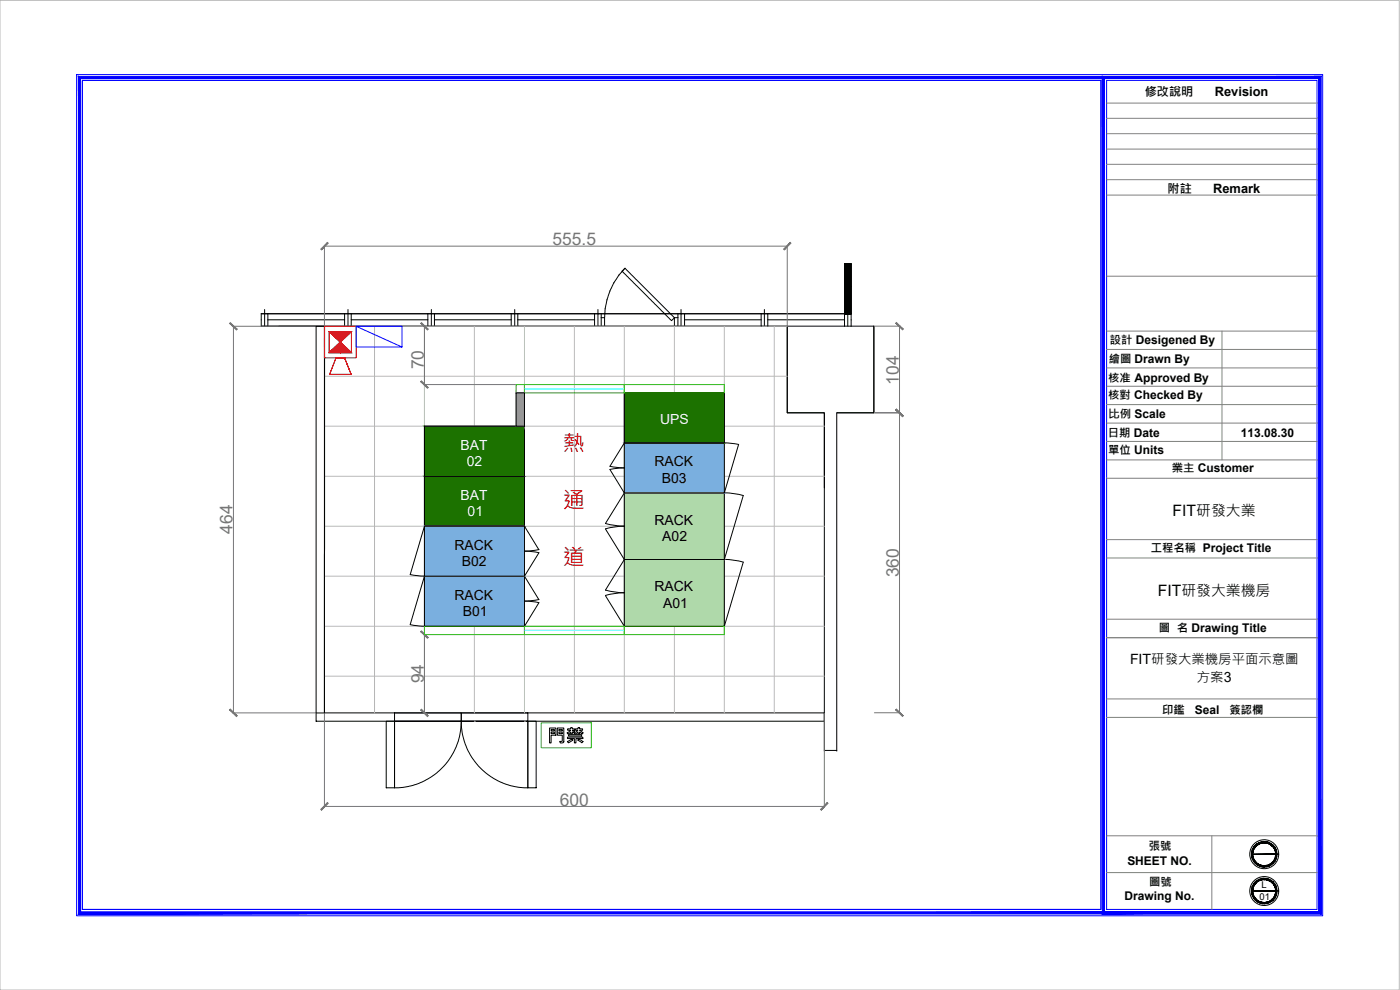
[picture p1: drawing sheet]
<svg xmlns="http://www.w3.org/2000/svg" width="420mm" height="297mm" viewBox="0 0 420 297" stroke-linecap="round" stroke-linejoin="round" font-family="sans-serif">
<path d="M23 22.4h374v252.4h-374zM24.7 24.1h305.7v248.8h-305.7zM332.1 24.1h63.2v248.8h-63.2z" fill="none" stroke="#00f" stroke-width=".3"/>
<g fill="#00f" stroke="#00f" stroke-width=".3">
<path d="M23.5 22.9v251.3l.7-.6zM23.5 22.9l.7 .7v250zM23.5 22.9l.7 .7 372.2-.7zM24.2 23.6l372.2-.7-.6 .7zM396.4 22.9l-.6 .7 .6 250.6zM395.8 23.6l.6 250.6-.6-.6zM23.5 274.2h372.9l-.6-.6zM23.5 274.2l.7-.6h371.6z"/>
<path d="M330.8 22.9v251.3l.7-.6zM330.8 22.9l.7 .7v250zM330.8 22.9l.7 .7 64.9-.7zM331.5 23.6l64.9-.7-.6 .7zM396.4 22.9l-.6 .7 .6 250.6zM395.8 23.6l.6 250.6-.6-.6zM330.8 274.2h65.6l-.6-.6zM330.8 274.2l.7-.6h64.3z"/>
</g>
<g fill="none" stroke="#808080" stroke-width=".3">
<path d="M332.1 35.5h63.2M332.1 30.9h63.2M332.1 53.9h63.2M332.1 58.5h63.2M332.1 49.3h63.2M332.1 44.7h63.2M332.1 40.1h63.2M332.1 99.3h63.2M332.1 82.9h63.2M366.7 99.3v38.7M332.1 104.8h63.2M332.1 110.4h63.2"/>
<path d="M332.1 115.9h63.2M332.1 121.4h63.2M332.1 126.9h63.2M332.1 132.4h63.2M332.1 138h63.2M332.1 143.5h63.2M332.1 167.4h63.2M332.1 161.9h63.2M332.1 191.3h63.2M332.1 185.8h63.2M332.1 209.7h63.2M332.1 215.3h63.2"/>
<path d="M332.1 250.8h63.2M363.7 250.8v22.1M332.1 261.8h63.2"/>
</g>
<g fill="none" stroke="#000" stroke-width=".3">
<circle cx="379.4" cy="256.3" r="4.3"/>
<circle cx="379.4" cy="267.3" r="4.3"/>
</g>
<g fill="#000" stroke="#000" stroke-width=".3">
<path d="M375.8 256.3h7.2zM375.8 256.4l7.2-.1z"/>
<path d="M383.2 256.3l-.1 .8-.3-.1zM382.8 256.3v.7l.4-.7zM383.1 255.6l.1 .7h-.4zM382.8 255.6v.7l.3-.7zM382.9 254.9l.2 .7h-.3zM382.6 255l.2 .6 .1-.7zM382.6 254.2l.3 .7-.3 .1zM382.3 254.4l.3 .6v-.8zM382.1 253.6l.5 .6-.3 .2zM381.8 253.9l.5 .5-.2-.8zM381.5 253.2l.6 .4-.3 .3zM381.5 253.2l-.2 .3 .5 .4zM380.8 252.8l.7 .4-.2 .3zM380.8 252.8l-.1 .3 .6 .4zM380.2 252.6l.6 .2-.1 .3zM380.2 252.6l-.1 .4 .6 .1zM379.4 252.5l.8 .1-.1 .4zM379.4 252.5v.4l.7 .1zM378.7 252.6l.7-.1v.4zM378.7 252.6v.4l.7-.1zM378 252.8l.7-.2v.4zM378 252.8l.1 .3 .6-.1zM377.3 253.2l.7-.4 .1 .3zM377.3 253.2l.2 .3 .6-.4zM376.7 253.6l.6-.4 .2 .3zM376.7 253.6l.3 .3 .5-.4zM376.7 253.6l.3 .3-.7 .3zM376.3 254.2l.3 .2 .4-.5zM376.3 254.2l.3 .2-.7 .5zM375.9 254.9l.3 .1 .4-.6zM375.9 254.9l.3 .1-.5 .6zM376.2 255l-.5 .6h.3zM375.7 255.6h.3l-.4 .7zM376 255.6l-.4 .7h.4zM375.6 256.3h.4l-.3 .8zM376 256.3l-.3 .8 .3-.1zM375.7 257.1l.3-.1-.1 .8zM376 257l-.1 .8 .3-.2zM375.9 257.8l.3-.2 .1 .8zM376.2 257.6l.1 .8 .3-.2zM376.3 258.4l.3-.2 .1 .8zM376.6 258.2l.1 .8 .3-.3zM376.7 259l.3-.3 .3 .7zM377 258.7l.3 .7 .2-.2zM377.5 259.2l.5 .6-.7-.4zM377.5 259.2l.5 .6 .1-.3zM378.1 259.5l.6 .5-.7-.2zM378.1 259.5l.6 .5v-.3zM378.7 259.7l.7 .4-.7-.1zM378.7 259.7l.7 .4v-.4zM379.4 259.7l.8 .3-.8 .1zM379.4 259.7l.8 .3-.1-.3zM380.1 259.7l.7 .1-.6 .2zM380.1 259.7l.7 .1-.1-.3zM380.7 259.5l.8-.1-.7 .4zM380.7 259.5l.8-.1-.2-.2zM381.3 259.2l.8-.2-.6 .4zM381.3 259.2l.8-.2-.3-.3zM381.8 258.7l.8-.3-.5 .6zM382.3 258.2l-.5 .5 .8-.3zM382.3 258.2l.6-.4-.3 .6zM382.6 257.6l-.3 .6 .6-.4zM383.1 257.1l-.2 .7-.3-.2zM382.8 257l-.2 .6 .5-.5z"/>
<path d="M375.8 267.3h7.2zM375.8 267.4l7.2-.1z"/>
<path d="M383.2 267.4l-.1 .7-.3-.1zM382.8 267.4v.6l.4-.6zM383.1 266.6l.1 .8h-.4zM382.8 266.7v.7l.3-.8zM382.9 265.9l.2 .7-.3 .1zM382.6 266.1l.2 .6 .1-.8zM382.6 265.2l.3 .7-.3 .2zM382.3 265.5l.3 .6v-.9zM382.1 264.7l.5 .5-.3 .3zM381.8 264.9l.5 .6-.2-.8zM381.5 264.2l.6 .5-.3 .2zM381.5 264.2l-.2 .3 .5 .4zM380.8 263.8l.7 .4-.2 .3zM380.8 263.8l-.1 .4 .6 .3zM380.2 263.6l.6 .2-.1 .4zM380.2 263.6l-.1 .4 .6 .2zM379.4 263.6h.8l-.1 .4zM379.4 263.6v.3l.7 .1zM378.7 263.6h.7v.3zM378.7 263.6v.4l.7-.1zM378 263.8l.7-.2v.4zM378 263.8l.1 .4 .6-.2zM377.3 264.2l.7-.4 .1 .4zM377.3 264.2l.2 .3 .6-.3zM376.7 264.7l.6-.5 .2 .3zM376.7 264.7l.3 .2 .5-.4zM376.7 264.7l.3 .2-.7 .3zM376.3 265.2l.3 .3 .4-.6zM376.3 265.2l.3 .3-.7 .4zM375.9 265.9l.3 .2 .4-.6zM375.9 265.9l.3 .2-.5 .5zM376.2 266.1l-.5 .5 .3 .1zM375.7 266.6l.3 .1-.4 .7zM376 266.7l-.4 .7h.4zM375.6 267.4h.4l-.3 .7zM376 267.4l-.3 .7 .3-.1zM375.7 268.1l.3-.1-.1 .8zM376 268l-.1 .8 .3-.1zM375.9 268.8l.3-.1 .1 .8zM376.2 268.7l.1 .8 .3-.2zM376.3 269.5l.3-.2 .1 .7zM376.6 269.3l.1 .7 .3-.2zM376.7 270l.3-.2 .3 .7zM377 269.8l.3 .7 .2-.3zM377.5 270.2l.5 .6-.7-.3zM377.5 270.2l.5 .6 .1-.3zM378.1 270.5l.6 .6-.7-.3zM378.1 270.5l.6 .6v-.4zM378.7 270.7l.7 .4h-.7zM378.7 270.7l.7 .4v-.3zM379.4 270.8l.8 .3h-.8zM379.4 270.8l.8 .3-.1-.4zM380.1 270.7l.7 .1-.6 .3zM380.1 270.7l.7 .1-.1-.3zM380.7 270.5h.8l-.7 .3zM380.7 270.5h.8l-.2-.3zM381.3 270.2l.8-.2-.6 .5zM381.3 270.2l.8-.2-.3-.2zM381.8 269.8l.8-.3-.5 .5zM382.3 269.3l-.5 .5 .8-.3zM382.3 269.3l.6-.5-.3 .7zM382.6 268.7l-.3 .6 .6-.5zM383.1 268.1l-.2 .7-.3-.1zM382.8 268l-.2 .7 .5-.6z"/>
</g>
<g fill="none" stroke="#bababa" stroke-width=".3">
<path d="M0 .1h419.9v296.9h-419.9zM97.4 97.9h138.9M112.4 97.9v116M127.4 97.9v116M142.4 97.9v116M157.4 97.9v116M172.4 97.9v116M187.4 97.9v116M202.4 97.9v116M217.4 97.9v116M232.4 97.9v116M97.4 112.9h138.9"/>
<path d="M97.4 127.9h150M97.4 157.9h150M97.4 142.9h150M97.4 172.9h150M97.4 187.9h150M97.4 202.9h150M142.4 216.4h.1M157.4 216.4h.1"/>
</g>
<!-- layer: rF -->
<g fill="none" stroke="#000" stroke-width=".3">
<path d="M253.4 79.1l.1 2.2M253.4 79.1l.2 .1M253.4 79.1h.1M253.4 79.1l.1 15.1M253.5 79.1h.1M253.5 79.1v15.1M253.6 79.2h.1M253.6 79.2v14.9M253.6 79.1v15.1M253.7 79.2h.1M253.7 79.2v14.9M253.7 79.1h.1"/>
<path d="M253.7 79.1v15.1M253.8 79.1v15.1M253.8 79.1h.1M253.8 79.2h.1M253.8 79.2v14.9M253.9 79.2h.1M253.9 79.2v14.9M253.9 79.1v15.1M253.9 79.1h.1M254 79.2h.1M254 79.2v14.9M254 79.1v15.1"/>
<path d="M254 79.1h.1M254.1 79.1v15.1M254.1 79.2h.1M254.1 79.2v14.9M254.2 79.1v15.1M254.2 79.2h.1M254.2 79.2v14.9M254.3 79.1v15.1M254.3 79.2h.1M254.3 79.2v14.9M254.3 79.1h.1M254.4 79.2h.1"/>
<path d="M254.4 79.2v13.7M254.4 79.1v15.1M254.4 79.1h.1M254.5 79.2h.1M254.5 79.2v11.8M254.5 79.1v15.1M254.5 79.1h.1M254.6 79.1v15.1M254.6 79.2h.1M254.6 79.2v14.9M254.6 79.1h.1M254.7 79.2h.1"/>
<path d="M254.7 79.2v14.9M254.7 79.1h.1M254.7 79.1v15.1M254.8 79.2v14.9M254.8 79.1v15.1M254.8 79.1h.1M254.8 79.2h.1M254.9 79.1v15.1M254.9 79.2h.1M254.9 79.2v14.9M255 79.1v15.1M255 79.2h.1"/>
<path d="M255 79.2v14.9M255.1 79.1v15.1M255.1 79.1h.1M255.1 79.2h.1M255.1 79.2v14.9M255.2 79.1v15.1M255.2 79.2h.1M255.2 79.2v14.9M255.3 79.1v15.1M255.3 79.2v14.9M255.4 79.1h.1M255.4 79.1v15.1"/>
<path d="M255.4 79.1v15M255.4 79.1l-.1 .1M78.4 94.1v3.2a.44 .44 0 0 0 0 .6 .44 .44 0 0 0 .6 0h156.9a.29 .29 0 0 1 .4 0 .29 .29 0 0 1 0 .4v24.9a.44 .44 0 0 0 0 .6 .44 .44 0 0 0 .6 .1h10.5v101.5M78.4 94.1h1M78.4 97.9h157.9M78.4 94.1h177M79.4 94.1h1M79.4 94.1v3.8M79.4 92.9v1.2M80.4 96v1.9M80.4 96h23M80.4 94.1h23"/>
<path d="M80.4 94.1v1.9M83.7 97.9h13.2a.35 .35 0 0 1 .5 .1 .35 .35 0 0 1 0 .5v115.4v-116h-1.8a.52 .52 0 0 0-.7 0 .52 .52 0 0 0 0 .8v115.2M103.4 94.1v1.9M103.4 94.1h1v3.8M103.4 96v1.9M104.4 92.9v1.2h1M105.4 96v1.9M105.4 94.1h23M105.4 94.1v1.9M105.4 96h23M128.4 94.1v1.9M128.4 96v1.9"/>
<path d="M128.4 94.1h1.1M129.5 92.9v1.2M129.5 94.1h.9M129.5 94.1v3.8M130.4 96v1.9M130.4 94.1h23M130.4 96h23M130.4 94.1v1.9M153.4 94.1h1.1M153.4 96v1.9M153.4 94.1v1.9M154.5 94.1v3.8"/>
<path d="M154.5 92.9v1.2M154.5 94.1h.9M155.4 96v1.9M155.4 96h23M178.4 94.1v1.9M178.4 94.1h-22.4a.42 .42 0 0 0-.6 .1 .42 .42 0 0 0 0 .5v1.3M178.4 96v1.9M179.5 92.9v1.2h-1.1M180.4 95.3v2.6M180.4 94.1h1.1M180.4 95.3h1M180.4 94.1v1.2"/>
<path d="M180.4 94.1h-.9v3.8M181.4 95.3v2.6M181.5 94.1h19.7M181.5 94.1l-.1 1.2M186.7 81.4l14.8 14.8 .9-.9M186.7 81.4l-1 1.1-1.4 2.2-1.3 2.7-.9 2.9-.6 3.8M187.6 80.5l-.9 .9M187.6 80.5l13.6 13.6M201.2 94.1l1.2 1.2M201.2 94.1h2.3M202.4 95.3v2.6M202.4 95.3h1.1"/>
<path d="M203.5 94.1v1.2M203.5 95.3v2.6M204.4 92.9v1.2h-.9M205.4 96v1.9M205.4 96h23M205.4 94.1h-1v3.8M228.4 94.1v1.9M228.4 94.1h2M228.4 94.1h-22.2a.49 .49 0 0 0-.6 0 .49 .49 0 0 0-.2 .6v1.3M228.4 96v1.9M229.4 92.9v5M230.4 94.1h23"/>
<path d="M230.4 94.1v1.9M230.4 96h23M230.4 96v1.9M253.4 89.1v5M253.4 97.9h-16.6a.39 .39 0 0 0-.5 0 .39 .39 0 0 0 0 .5v24.7a.51 .51 0 0 0 0 .7 .51 .51 0 0 0 .7 .1h9.9a.46 .46 0 0 1 .6 .1 .46 .46 0 0 1-.1 .6v21.8M253.4 97.9h2M253.4 94.1v1.9M253.4 96v1.9M253.5 81.3l-.1 7.8M253.5 94.2h.1M253.6 94.2h.1M253.7 94.2h.1"/>
<path d="M253.8 94.2h.1M253.9 94.2h.1M254 94.2h.1M254.1 94.2h.1M254.2 94.2h.1M254.3 94.2h.1M254.4 92.9v1.2M254.4 92.9h.1M254.4 94.2h.1M254.5 92.9v1.2M254.5 91l-.1 1.9M254.5 94.1h-1.1"/>
<path d="M254.5 91v1.9M254.5 94.2h.1M254.6 94.2h.1M254.7 94.2h.1M254.8 94.2h.1M254.9 94.2h.1M255 94.2h.1M255.1 94.2h.1M255.2 94.2h.1M255.3 94.2h.1M255.4 97.9h6.9M255.4 94.1v3.8"/>
<path d="M255.4 94.1h-.2a.54 .54 0 0 0-.7 0 .54 .54 0 0 0-.1 .8v3M262.3 97.9v25.2a.51 .51 0 0 1-.1 .7 .51 .51 0 0 1-.7 .1h-10.4M262.3 97.9v25.2a.51 .51 0 0 1-.1 .7 .51 .51 0 0 1-.7 .1h-9.7a.48 .48 0 0 0-.6-.1 .48 .48 0 0 0-.1 .7v100.9M154.9 117.9h2.5v10h-2.5zM94.9 213.9h151.9a.39 .39 0 0 1 .6 0 .39 .39 0 0 1 0 .5v1.4a.41 .41 0 0 1 0 .6 .41 .41 0 0 1-.6 0h-151.4a.4 .4 0 0 1-.6 0 .4 .4 0 0 1 .1-.6zM115.9 216.4h2a.48 .48 0 0 1 .6 .1 .48 .48 0 0 1-.1 .7v18.5a.43 .43 0 0 1 0 .6 .43 .43 0 0 1-.5 .1h-1.4a.44 .44 0 0 1-.6-.1 .44 .44 0 0 1 0-.6zM118.4 216.4h19.9a19.6 19.6 0 0 1-19.9 19.8zM118.4 213.9h19.4a.45 .45 0 0 1 .5 0 .45 .45 0 0 1 .1 .6v1.4a.42 .42 0 0 1-.1 .5 .42 .42 0 0 1-.5 0h-18.7a.45 .45 0 0 1-.6 0 .45 .45 0 0 1-.1-.6zM138.4 216.4h19.5a.4 .4 0 0 1 .5 0 .4 .4 0 0 1 0 .6v19.2a19.7 19.7 0 0 1-20-19.8zM138.4 213.9h19.3a.45 .45 0 0 1 .6 0 .45 .45 0 0 1 .1 .6v1.4a.42 .42 0 0 1-.1 .5 .42 .42 0 0 1-.6 0h-18.6a.44 .44 0 0 1-.6 0 .44 .44 0 0 1-.1-.6zM158.4 216.4h2a.48 .48 0 0 1 .6 .1 .48 .48 0 0 1-.1 .7v18.5a.43 .43 0 0 1 0 .6 .43 .43 0 0 1-.5 .1h-1.4a.44 .44 0 0 1-.6-.1 .44 .44 0 0 1 0-.6zM247.4 225.2h3.7"/>
</g>
<!-- layer: base -->
<path d="M162.4 216.9h15.1v7.5h-15.1z" fill="none" stroke="#00b85c" stroke-width=".3"/>
<path d="M164.9 218.4h1.9v1.5a.46 .46 0 0 1 .1 .7 .46 .46 0 0 1-.7 0h-.8v2.2a.32 .32 0 0 1-.5 .1 .32 .32 0 0 1 0-.5zM165.4 218.8h1v.5h-1zM165.4 219.7h.7a.24 .24 0 0 1 .3 .2 .24 .24 0 0 1-.3 .2h-.7zM167.3 218.4h1.4a.42 .42 0 0 1 .6 .1 .42 .42 0 0 1-.1 .6v3.5l-.3 .3a.53 .53 0 0 1-.6 .1 .53 .53 0 0 1-.3-.6h.3a.35 .35 0 0 0 .4 0 .35 .35 0 0 0 0-.5v-.8a.39 .39 0 0 0 0-.5 .39 .39 0 0 0-.5 0h-.3a.42 .42 0 0 1-.6 0 .42 .42 0 0 1 0-.6zM167.7 218.8h.7a.24 .24 0 0 1 .3 .3 .24 .24 0 0 1-.3 .2h-.7zM167.7 219.7h.7a.25 .25 0 0 1 .3 .2 .25 .25 0 0 1-.3 .2h-.7zM170.3 218.7h1v-.4h.4v.4h.6a.26 .26 0 0 1 .1 .4 .26 .26 0 0 1-.4 0h-.3l.7 .5a.3 .3 0 0 1-.3 .3 .3 .3 0 0 1-.3-.2l-.1 .5h-.4v-.5l-.8 .6-.3-.4 1-.8h-.9zM172.7 218.7h.8a.27 .27 0 0 1 .1-.4 .27 .27 0 0 1 .3 .1v.3h.6a.24 .24 0 0 1 .3 .2 .24 .24 0 0 1-.3 .2h-.6l1.1 .8-.2 .3-.8-.5-.1 .5h-.4v-.5l-.9 .5-.2-.3 1-.8h-.7zM170.3 222.5l.7-.3a.53 .53 0 0 1 .9-.2l-1.3 .9zM170.3 221.2h4.2a.28 .28 0 0 1 .4 0 .28 .28 0 0 1-.1 .4 .28 .28 0 0 1-.3 0h-1a.41 .41 0 0 0-.5-.1 .41 .41 0 0 0-.2 .5v.5a.28 .28 0 0 1-.2 .4 .28 .28 0 0 1-.2-.4v-.9h-2.1zM170.6 220.4h3.5a.28 .28 0 0 1 .4 0 .28 .28 0 0 1 0 .4 .28 .28 0 0 1-.4 0h-3.5zM173.6 221.8l1.4 .7-.4 .4-1.2-.8z" fill="none" stroke="#000" stroke-width=".3"/>
<g fill="none" stroke="#767676" stroke-width=".3">
<path d="M97.4 73.6v24.1M97.4 73.9h138.9M236.3 73.6v24.1M69.7 97.9h27.5M70.1 97.9v116M127.1 97.9h.1M127.4 97.9v17.5M262.4 97.9h7.9M270 97.9v116M127.1 115.4h27.6M262.4 123.9h7.9M127.1 190.4h.1"/>
<path d="M127.4 190.4v23.5M69.7 213.9h27.5M97.4 214v28.3M127.1 213.9h.1M247.4 214v28.3M262.4 213.9h7.9M97.4 242h150"/>
</g>
<!-- layer: 0 -->
<g fill="#767676" stroke="#767676" stroke-width=".3">
<path d="M69.1 212.8l-.2 .2 2.3 1.8zM68.9 213l2.3 1.8-.2 .2z"/>
<path d="M68.9 97l2.1 2 .2-.2zM68.9 97l.2-.2 2.1 2z"/>
<path d="M246.3 242.9l.2 .2 1.8-2.3zM248.3 240.8l.2 .2-2 2.1z"/>
<path d="M98.3 240.8l-1.8 2.3 2-2.1zM98.3 240.8l-1.8 2.3-.2-.2z"/>
<path d="M126.5 212.8l-.2 .2 2.2 1.8zM126.3 213l2.2 1.8-.2 .2z"/>
<path d="M126.3 189.5l2 2 .2-.2zM126.3 189.5l.2-.2 2 2z"/>
<path d="M126.5 114.3l-.2 .2 2.2 1.8zM126.3 114.5l2.2 1.8-.2 .2z"/>
<path d="M126.3 97l2 2 .2-.2zM126.3 97l.2-.2 2 2z"/>
<path d="M268.8 123l2 2 .3-.2zM268.8 123l.2-.2 2.1 2z"/>
<path d="M269 212.8l-.2 .2 2.3 1.7zM268.8 213l2.3 1.7-.3 .3z"/>
<path d="M268.8 97l2 2 .3-.3zM268.8 97l.2-.2 2.1 1.9z"/>
<path d="M269 122.8l-.2 .2 2.3 1.8zM268.8 123l2.3 1.8-.3 .2z"/>
<path d="M235.2 74.7l.2 .3 1.8-2.2zM237.2 72.8l.2 .2-2 2z"/>
<path d="M98.3 72.8l-1.8 2.2 2-2zM96.3 74.7l2-1.9-1.8 2.2z"/>
</g>
<g fill="#1c7200" stroke="#1c7200" stroke-width=".3">
<path d="M127.4 142.9l30 15v-15zM127.4 142.9l30 15h-30z"/>
<path d="M187.4 117.9l30 15v-15zM187.4 117.9l30 15h-30z"/>
<path d="M127.4 127.9l30 15v-15zM127.4 127.9l30 15h-30z"/>
</g>
<!-- layer: 0 -->
<path d="M187.4 117.9h30v15h-30zM127.4 127.9h30v15h-30zM187.4 132.9h30v15h-30zM127.4 142.9h30v15h-30zM127.4 157.9h30v15h-30zM187.4 147.9h30v20h-30zM127.4 172.9h30v15h-30zM187.4 167.9h30v20h-30z" fill="none" stroke="#000" stroke-width=".3"/>
<g fill="#afd9aa" stroke="#afd9aa" stroke-width=".3">
<path d="M187.4 167.9l30 20v-20zM187.4 167.9l30 20h-30z"/>
<path d="M187.4 147.9l30 20v-20zM187.4 147.9l30 20h-30z"/>
</g>
<!-- layer: AR3100 -->
<g fill="none" stroke="#000" stroke-width=".3">
<path d="M187.4 132.9l-4.3 7 4.3 .5-4.3 .5M217.4 132.9l4.3 .5M221.7 133.4l-4.3 14.5 2.9 .2 2.8 .6-5.7 19.2M127.4 157.9l-4.3 14.5 4.3 .5-4.3 14.5 4.3 .5M157.4 157.9l4.3 7M181.7 157.1l2.8 .6 2.9 .2-2.9 .2-2.8 .6 5.7 9.2-5.7 9.2 2.8 .5 2.9 .3M183 140.9l4.4 7-5.7 9.2M161.7 165.9l-4.3 7 4.3 7M161.8 179.9l-4.4 .5M161.8 164.9l-4.4 .5 4.4 .4M181.7 178.7l5.7 9.2M187.4 177.8l-2.9 .3-2.8 .5"/>
<path d="M217.4 167.8l2.9 .3 2.8 .6-5.7 19.2M157.4 180.3l4.4 .5M161.7 180.9l-4.3 7"/>
</g>
<g fill="#7aafdf" stroke="#7aafdf" stroke-width=".3">
<path d="M127.4 172.9l30 15v-15zM127.4 172.9l30 15h-30z"/>
<path d="M187.4 132.9l30 15v-15zM187.4 132.9l30 15h-30z"/>
<path d="M127.4 157.9l30 15v-15zM127.4 157.9l30 15h-30z"/>
</g>
<path d="M154.9 115.4h2.5v2.5h-2.5zM157.4 115.4h30v2.5h-30zM187.4 115.4h30v2.5h-30zM127.4 187.9h30v2.5h-30zM157.4 187.9h30v2.5h-30zM187.4 187.9h30v2.5h-30z" fill="none" stroke="#2eb800" stroke-width=".3"/>
<path d="M157.4 116.7h30M157.4 189.1h30" fill="none" stroke="#0ff" stroke-width=".3"/>
<!-- layer: rF -->
<path d="M154.9 117.9l2.5 10v-10zM154.9 117.9l2.5 10h-2.5z" fill="#989898" stroke="#989898" stroke-width=".3"/>
<!-- layer: l#npk -->
<g fill="#f00" stroke="#f00" stroke-width=".3">
<path d="M102.2 99.5h3.3l-3.3 3.1z"/>
<path d="M102.2 102.6l3.3 3.2h-3.3z"/>
<path d="M98.8 99.5h3.4v3.1z"/>
<path d="M98.8 105.8l3.4-3.2v3.2z"/>
</g>
<path d="M97.4 97.9h9.5v9.5h-9.5zM98.8 99.5v6.3l6.7-6.3M98.8 99.5l6.7 6.3M98.8 99.5v6.3M105.5 99.5l-6.7 6.3h6.7M105.5 99.5v6.3M97.4 101.4v2.6M100.8 107.4l-1.9 4.9M103.4 107.4h-2.6l-1.9 4.9h6.5l-2-4.9 2 4.9" fill="none" stroke="#f00" stroke-width=".3"/>
<!-- layer: 0 -->
<path d="M106.9 97.9h13.7v6.2h-13.7v-6.2l13.7 6.2" fill="none" stroke="#00f" stroke-width=".3"/>
<g font-size="6.6" fill="#f00">
<text x="169" y="135.4">熱</text>
<text x="168.9" y="152.5">通</text>
<text x="169" y="169.7">道</text>
</g>
<g font-size="5.2" fill="#767676">
<text x="165.8" y="73.6">555.5</text>
<text x="127.2" y="110.8" transform="rotate(-90 127.2 110.8)">70</text>
<text x="269.7" y="115.4" transform="rotate(-90 269.7 115.4)">104</text>
<text x="69.8" y="160.2" transform="rotate(-90 69.8 160.2)">464</text>
<text x="269.7" y="173.2" transform="rotate(-90 269.7 173.2)">360</text>
<text x="127.2" y="205" transform="rotate(-90 127.2 205)">94</text>
<text x="168" y="241.7">600</text>
</g>
<g font-size="4.7">
<text x="351.9" y="154.8">FIT研發大業</text>
<text x="347.5" y="178.7">FIT研發大業機房</text>
</g>
<g font-size="4.2" fill="#fafafa">
<text x="198.1" y="127.2">UPS</text>
<text x="138.2" y="134.9">BAT</text>
<text x="140.1" y="139.9">02</text>
<text x="138.2" y="149.9">BAT</text>
<text x="140.3" y="154.9">01</text>
</g>
<g font-size="4.2">
<text x="196.4" y="139.9">RACK</text>
<text x="198.6" y="144.9">B03</text>
<text x="196.4" y="157.4">RACK</text>
<text x="136.4" y="165">RACK</text>
<text x="198.8" y="162.5">A02</text>
<text x="138.6" y="170">B02</text>
<text x="136.4" y="179.9">RACK</text>
<text x="196.4" y="177.4">RACK</text>
<text x="138.9" y="184.9">B01</text>
<text x="199.1" y="182.4">A01</text>
<text x="339.1" y="199.4">FIT研發大業機房平面示意圖</text>
</g>
<text font-size="4" x="359.2" y="204.8">方案3</text>
<g font-size="3.9">
<text x="364.6" y="28.9">Revision</text>
<text x="364.1" y="57.8">Remark</text>
</g>
<g font-size="3.6">
<text x="343.6" y="28.9">修改說明</text>
<text x="350.4" y="57.8">附註</text>
<text x="372.4" y="131">113.08.30</text>
<text x="358.6" y="214.1">Seal</text>
<text x="338.3" y="259.5">SHEET NO.</text>
<text x="337.5" y="270.2">Drawing No.</text>
</g>
<g font-size="3.4">
<text x="333" y="103.2">設計 Desigened By</text>
<text x="332.7" y="109">繪圖 Drawn By</text>
<text x="332.6" y="119.8">核對 Checked By</text>
<text x="332.6" y="114.5">核准 Approved By</text>
<text x="332.7" y="125.5">比例 Scale</text>
<text x="332.4" y="131">日期 Date</text>
<text x="332.5" y="136.3">單位 Units</text>
<text x="351.7" y="141.7">業主 Customer</text>
<text x="345.4" y="165.6">工程名稱 Project Title</text>
<text x="347.8" y="189.8">圖 名 Drawing Title</text>
<text x="348.8" y="214.1">印鑑</text>
<text x="369" y="214.1">簽認欄</text>
<text x="344.8" y="255.1">張號</text>
<text x="344.8" y="265.8">圖號</text>
</g>
<g font-size="2.8">
<text x="378.5" y="266.6">L</text>
<text x="378" y="270.2">01</text>
</g>
</svg>
